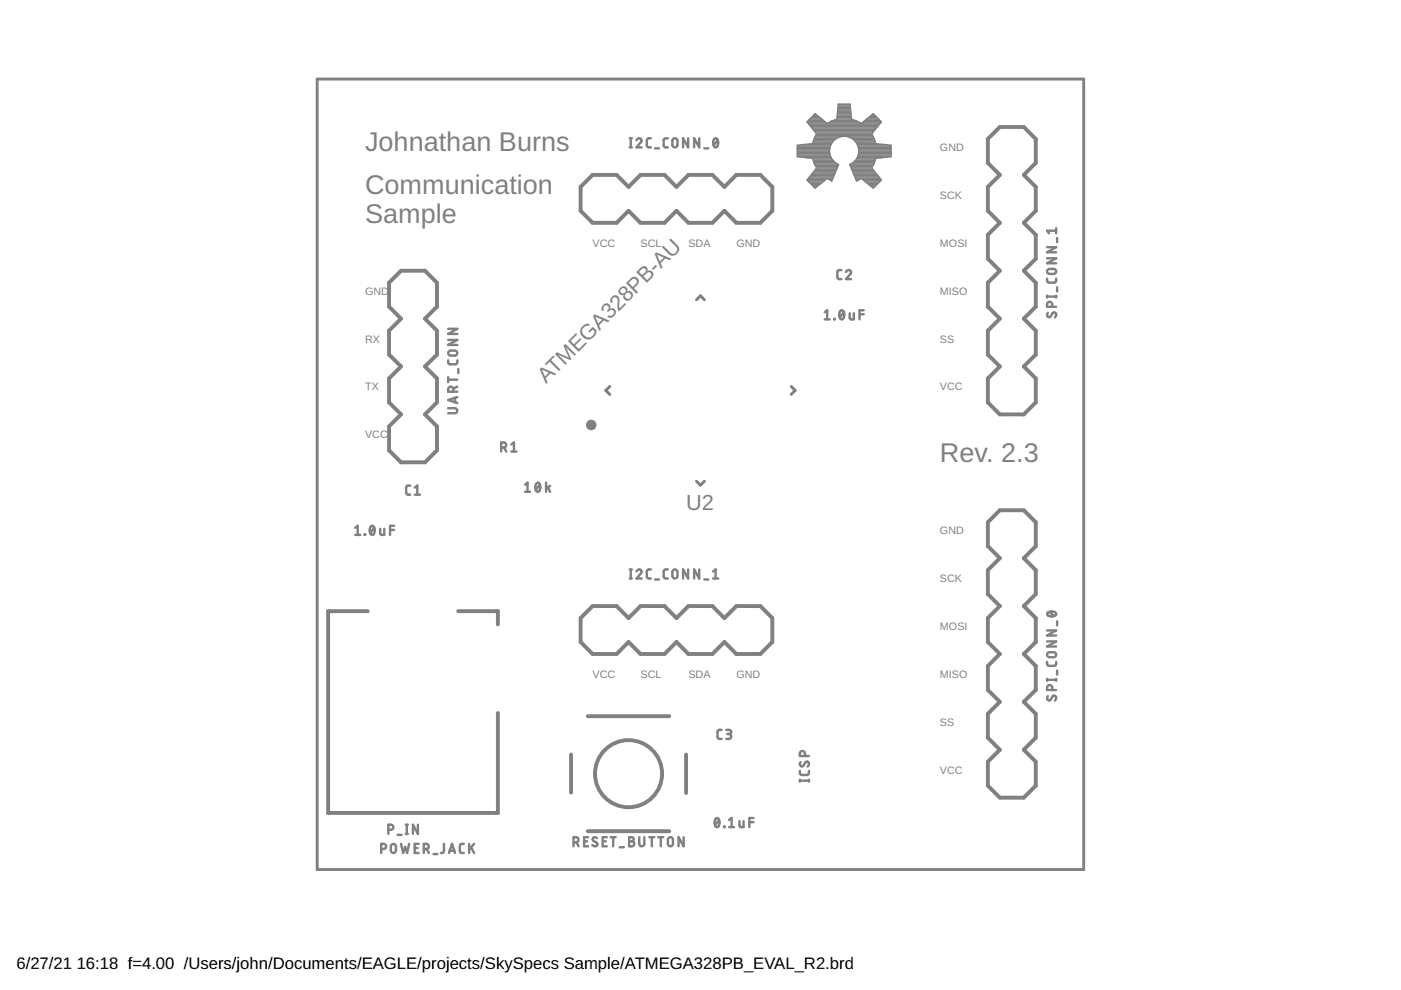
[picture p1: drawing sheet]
<svg xmlns="http://www.w3.org/2000/svg" width="297mm" height="210mm" viewBox="0 0 297 210" stroke-linecap="round" stroke-linejoin="round" font-family="sans-serif">
<g fill="none" stroke="#808080" stroke-width=".83">
<path d="M125.6 37.1h5.1l2.6 2.5 2.5-2.5h5.1l2.5 2.5 2.6-2.5h5l2.6 2.5 2.5-2.5h5.1l2.5 2.5v5.1l-2.5 2.5h-5.1l-2.5-2.5-2.6 2.5h-5l-2.6-2.5-2.5 2.5h-5.1l-2.5-2.5-2.6 2.5h-5.1l-2.5-2.5v-5.1zM209.4 29.5l2.6-2.6h5.1l2.5 2.6v5l-2.5 2.6 2.5 2.5v5.1l-2.5 2.5 2.5 2.6v5.1l-2.5 2.5 2.5 2.5v5.1l-2.5 2.6 2.5 2.5v5.1l-2.5 2.5 2.5 2.5v5.1l-2.5 2.6h-5.1l-2.6-2.6v-5.1l2.6-2.5-2.6-2.5v-5.1l2.6-2.5-2.6-2.6v-5.1l2.6-2.5-2.6-2.5v-5.1l2.6-2.6-2.6-2.5v-5.1l2.6-2.5-2.6-2.6zM82.5 59.9l2.5-2.5h5.1l2.5 2.5v5.1l-2.5 2.6 2.5 2.5v5.1l-2.5 2.5 2.5 2.5v5.1l-2.5 2.6 2.5 2.5v5.1l-2.5 2.5h-5.1l-2.5-2.5v-5.1l2.5-2.5-2.5-2.6v-5.1l2.5-2.5-2.5-2.5v-5.1l2.5-2.5-2.5-2.6zM209.4 110.7l2.6-2.5h5.1l2.5 2.5v5.1l-2.5 2.5 2.5 2.6v5.1l-2.5 2.5 2.5 2.5v5.1l-2.5 2.6 2.5 2.5v5.1l-2.5 2.5 2.5 2.5v5.1l-2.5 2.6 2.5 2.5v5.1l-2.5 2.5h-5.1l-2.6-2.5v-5.1l2.6-2.5-2.6-2.6v-5.1l2.6-2.5-2.6-2.5v-5.1l2.6-2.5-2.6-2.6v-5.1l2.6-2.5-2.6-2.5v-5.1l2.6-2.6-2.6-2.5zM78 129.6h-8.4v42.8h36v-21.2M97.2 129.6h8.4v2.8M125.6 128.5h5.1l2.6 2.5 2.5-2.5h5.1l2.5 2.5 2.6-2.5h5l2.6 2.5 2.5-2.5h5.1l2.5 2.5v5.1l-2.5 2.6h-5.1l-2.5-2.6-2.6 2.6h-5l-2.6-2.6-2.5 2.6h-5.1l-2.5-2.6-2.6 2.6h-5.1l-2.5-2.6v-5.1zM121.1 160v8M124.6 151.8h17.3M145.5 160v8.1M124.6 176.2h17.3"/>
<circle cx="133.3" cy="164" r="7.1"/>
</g>
<circle cx="125.3" cy="90.1" r="1.02" fill="#808080" stroke="#808080" stroke-width=".21"/>
<path d="M67.2 16.8h162.6v167.6h-162.6zM147.7 63.6l.8-.9 .9 .9M129.3 81.9l-.9 .9 .9 .8M167.7 81.9l.9 .9-.9 .8M147.7 102l.8 .9 .9-.9" fill="none" stroke="#808080" stroke-width=".61"/>
<g fill="none" stroke="#808080" stroke-width=".32">
<path d="M169.1 33.1h7M169.1 32.9h6.9M169.1 32.6h6.8M169.1 32.3h6.8M169.1 32h6.8M169.1 31.8h6.8M169.1 31.5h6.8M169.1 31.2h6.9M169.1 31h6.9M170.1 30.7h6M170.9 33.4h5.3M171.2 25.8h3.6"/>
<path d="M171.2 38.1h3.9M171.3 26.1h3.9M171.3 38.3h3.4M171.4 37.8h5.2M171.4 25.5h3.1M171.5 26.3h15M171.5 38.6h2.9M171.6 37.5h5.1M171.7 26.6h14.5M171.7 25.2h2.5M171.8 38.9h2.3M171.9 37.2h4.9"/>
<path d="M171.9 26.9h14.1M172 25h1.8M172.1 39.2h1.6M172.1 37h4.8M172.1 27.1h13.7M172.3 24.7h1.2M172.3 36.7h4.7M172.3 30.4h4M172.3 33.7h4.1M172.4 39.4h1M172.4 30.1h4.1M172.4 27.4h13.2"/>
<path d="M172.4 34h4.2M172.5 29.9h4.2M172.5 34.2h4.3M172.5 36.4h4.6M172.6 29.6h4.4M172.6 24.4h.6M172.6 34.5h4.5M172.6 27.7h12.8M172.6 39.7h.5M172.7 29.3h4.7M172.7 34.8h4.9M172.7 36.2h4.6"/>
<path d="M172.8 29h5.2M172.8 24.1l2.5 2.1 2.1-.9 .4-3.2h2.4l.3 3.2 2.1 .9 2.5-2.1M172.8 24.1l-1.7 1.7 2 2.6-.8 2.1-3.2 .3v2.4l3.2 .3 .8 2.1-2 2.6 1.7 1.7 2.5-2.1 1 .6 1.5-3.5a3.1 3.1 0 0 1-1.9-2.3M172.8 28h12.3M172.8 24.1v.1M172.8 35.1h4.9M172.9 28.8h12.1M173 35.9h4.4M173 35.3h4.6M173 28.2h11.9M173.1 28.5h11.8M173.1 35.6h4.4"/>
<path d="M175.6 26.1h6.8M175.8 38.1h.7M176.1 25.8h5.7M176.3 38.3h.1M176.8 25.5h4.3M177.4 29.3a3.1 3.1 0 0 0-1.5 3.3M177.4 29.3a3.1 3.1 0 0 1 3.6 .3M177.4 25.2h3.1M177.5 25h3M177.5 24.7h3M177.5 24.4h2.9M177.5 24.1h2.9"/>
<path d="M177.6 23.9h2.8M177.6 23.6h2.8M177.6 23.3h2.7M177.7 23.1h2.6M177.7 22.8h2.6M177.7 22.5h2.5M177.8 22.2h2.4M180 29h5.2M180.2 35.1h4.9M180.4 35.3h4.6M180.4 34.8h4.9M180.5 35.6h4.3"/>
<path d="M180.6 29.3h4.7M180.6 35.9h4.4M180.7 36.2h4.5M180.8 36.4h4.6M180.8 34.5h4.6M180.9 36.7h4.8M181 29.6a3.1 3.1 0 0 1-.8 5.3l1.4 3.5 1-.6 2.5 2.1 1.8-1.7-2.1-2.6M181 29.6h4.4M181 37h4.9M181.1 37.2h5M181.2 34.2h4.3M181.2 29.9h4.3"/>
<path d="M181.3 37.5h5M181.4 37.8h5.1M181.4 34h4.1M181.5 38.1h.7M181.5 30.1h4.1M181.6 38.3h.1M181.6 33.7h4M181.7 30.4h4M181.8 33.4h5.2M181.8 30.7h6.1M181.9 33.1h7M181.9 31h7"/>
<path d="M182 32.9h6.9M182 31.2h6.9M182 32.6h6.9M182.1 31.5h6.8M182.1 32.3h6.8M182.1 32h6.8M182.1 31.8h6.8M182.8 26.1h3.9M182.9 38.1h3.9M183.1 25.8h3.7M183.2 38.3h3.5M183.5 25.5h3"/>
<path d="M183.6 38.6h2.8M183.8 25.2h2.4M183.9 38.9h2.2M184.1 25h1.9M184.2 39.2h1.7M184.5 24.7h1.2M184.6 39.4h1M184.8 24.4h.6M184.9 39.7h.4M185.1 24.1h.1M185.1 24.1l1.8 1.7-2.1 2.6 .9 2.1 3.2 .3v2.4l-3.2 .3-.9 2.1"/>
</g>
<g fill="none" stroke="#808080" stroke-width=".51">
<path d="M133.5 31.2h.5M133.5 29.3h.5M133.7 29.3v1.9M135 29.7a.53 .53 0 0 1 .7-.4 .53 .53 0 0 1 .2 .9l-.9 1h1M138 29.3l-.6 .1-.3 .3 .1 1.3 .2 .2h.6M138.9 31.5h.8M141.6 29.3l-.6 .1-.3 .3 .1 1.3 .2 .2h.6M142.7 29.5l.3-.2 .5 .2 .1 1.2a.54 .54 0 0 1-.5 .6 .54 .54 0 0 1-.5-.6zM145.9 29.3v1.9l-1.1-1.9v1.9M148.3 29.3v1.9l-1.1-1.9v1.9M149.3 31.5h.9M151.4 29.4h.2a.86 .86 0 0 1 .6 1.4 .47 .47 0 0 1-.5 .4 .47 .47 0 0 1-.4-.4l-.1-.8z"/>
<path d="M152.2 29.7l-.9 1.1M178.4 57.3h-.6l-.3 .4 .2 1.4 .7 .1M179.4 57.7a.53 .53 0 0 1 .7-.4 .53 .53 0 0 1 .2 .8l-.9 1.1h1M222 59.1v.6l.4 .2h1.3l.2-.2v-.6M222 54.8h1.9l-1.9 1h1.9M222 52.4h1.9l-1.9 1.1h1.9M222.1 57.3l.3-.3h1a.53 .53 0 0 1 .5 .6 .53 .53 0 0 1-.5 .5h-1l-.3-.3zM223.9 48.4v1.1M223.9 48.9h-1.9l.4 .6M224.1 50.5v.8M95 76.4l.1 .6 .4 .2h1.2l.2-.2 .1-.6M95 80v1"/>
<path d="M95 72.1h2l-2 1h2M95 69.7h2l-2 1.1h2M95.2 74.5l1.2-.2a.53 .53 0 0 1 .6 .6 .53 .53 0 0 1-.6 .5l-1.2-.1-.2-.3zM97.2 78.2v.9M174.9 66.2l.5-.4v1.9M174.9 67.7h1M176.9 67.6l.1 .1zM178.2 65.9l.1-.1a.81 .81 0 0 1 .7 1.2 .55 .55 0 0 1-.5 .7 .55 .55 0 0 1-.6-.7zM178.9 66.2l-.9 1.1M180.1 66.4l.1 1.1 .3 .2h.5v-1.3M182.2 66.6h.9M183.1 65.8h-.9v1.9"/>
<path d="M222 62.7v.4M222 62.9h1.9M222.2 66.3a.48 .48 0 0 0-.1 .8 .48 .48 0 0 0 .7-.1l.3-.6a.48 .48 0 0 1 .8 0 .48 .48 0 0 1-.1 .7l-.1 .2M223.1 65v-.5a.54 .54 0 0 0-.6-.5 .54 .54 0 0 0-.5 .5v.5h1.9M223.9 62.7v.4M224.1 60.9v.9M95 86.6h1.4a.53 .53 0 0 1 .6 .5 .53 .53 0 0 1-.6 .5h-1.4M95 80.5h2M96.1 83.1v-.6a.54 .54 0 0 0-.5-.5 .54 .54 0 0 0-.6 .5v.6h2M96.5 84.3v1M97 84.2l-2 .6 2 .6M97 82l-.9 .4"/>
<path d="M106.3 94.9h.5a.54 .54 0 0 0 .5-.5 .54 .54 0 0 0-.5-.6h-.5v1.9M106.9 94.9l.4 .8M108.4 94.2l.6-.4v1.9M108.4 95.7h1.1M75.3 111.9l.5-.4v1.9M75.3 113.4h1.1M77.3 113.3l.1 .1zM78.6 111.6l.2-.1a.86 .86 0 0 1 .6 1.4 .47 .47 0 0 1-.5 .5 .47 .47 0 0 1-.5-.5v-.7zM79.4 111.9l-.9 1.1M80.6 112.1v1.1l.3 .2h.6v-1.3M82.7 112.4h.9M83.6 111.5h-.9v1.9"/>
<path d="M87 103h-.6l-.3 .4v1.2l.3 .3h.6M87.9 104.9h1.1M87.9 103.4l.6-.4v1.9M111.3 102.8l.5-.5v2M111.3 104.3h1.1M113.7 102.5a.62 .62 0 0 1 .8 .1 .62 .62 0 0 1 .1 .7 .61 .61 0 0 1-.1 .7 .61 .61 0 0 1-.8 .1 1.5 1.5 0 0 1 0-1.6zM114.5 102.8l-.9 1M115.8 102.3v2M116.2 103.4l.4 .9M116.6 103l-.8 .6M133.5 122.7h.5M133.5 120.7h.5"/>
<path d="M133.7 120.7v2M135 121.2a.53 .53 0 0 1 .7-.5 .53 .53 0 0 1 .2 .9l-.9 1.1h1M138 120.7l-.6 .1-.3 .4 .2 1.3 .7 .2M138.9 122.9h.8M141.6 120.7l-.6 .1-.3 .4 .1 1.3 .8 .2M142.7 120.9l.3-.2 .5 .2 .1 1.2a.54 .54 0 0 1-.5 .5 .54 .54 0 0 1-.5-.5zM145.9 120.7v2l-1.1-2v2M148.3 120.7v2l-1.1-2v2M149.3 122.9h.9M151.2 122.7h1.1M151.2 121.2l.5-.5v2M222 136h1.9l-1.9 1.1h1.9"/>
<path d="M222 133.7h1.9l-1.9 1h1.9M222.1 129.9a1.26 1.26 0 0 1 1.8 .3 1.14 1.14 0 0 1-1.9 0zM222.2 138.4l1.2-.1a.53 .53 0 0 1 .5 .5 .53 .53 0 0 1-.5 .5l-1.2-.1-.2-.3zM222.4 129.8l1.1 .8M224.1 131.7v.9M153 154.7l-.6 .1-.3 .4 .1 1.2 .2 .3h.6M154 154.7h.6a.43 .43 0 0 1 .4 .5 .43 .43 0 0 1-.4 .4h-.4M154.5 155.6a.53 .53 0 0 1 .5 .5 .53 .53 0 0 1-.5 .6h-.5M222 140.3v.6l.4 .3h1.3l.2-.3v-.6M222 143.9v.5M222 144.1h1.9M222.2 147.6a.48 .48 0 0 0-.1 .7 .48 .48 0 0 0 .7 0l.3-.6a.49 .49 0 0 1 .8-.1 .49 .49 0 0 1-.1 .8l-.1 .1"/>
<path d="M223.1 146.3v-.5a.54 .54 0 0 0-.6-.6 .54 .54 0 0 0-.5 .6v.5h1.9M223.9 143.9v.5M224.1 142.2v.8M82.3 175.9h.6a.54 .54 0 0 0 .5-.5 .54 .54 0 0 0-.5-.5h-.6v1.9M83 179.1l.3-.2 .5 .2 .1 1.2a.54 .54 0 0 1-.5 .6 .54 .54 0 0 1-.5-.6zM84.3 177h.8M85 178.9l.5 1.9 .4-1.2 .4 1.2 .4-1.9M86 174.9h.5M86 176.8h.5M86.3 174.9v1.9M87.9 179.8h.7M88.6 174.9v1.9l-1.1-1.9v1.9"/>
<path d="M88.8 178.9h-.9v1.9h.9M94.1 178.9v1.7l-.2 .2h-.4M98.3 178.9l-.6 .1-.2 .4v1.2l.2 .2h.6M99.5 178.9v1.9M99.9 179.7l.6 1.1M100.5 178.9l-1 1.2M121.6 178.6h.5a.54 .54 0 0 0 .6-.6 .54 .54 0 0 0-.6-.5h-.5v1.9M122.2 178.6l.5 .8M123.8 178.4h.7M124.7 177.5h-.9v1.9h.9M126.6 177.7a.48 .48 0 0 0-.8-.1 .48 .48 0 0 0 .1 .7l.5 .3a.49 .49 0 0 1 .1 .8 .49 .49 0 0 1-.7-.1l-.2-.1M127.8 178.4h.6"/>
<path d="M128.7 177.5h-.9v1.9h.9M129.5 177.5h1M130 177.5v1.9M131.4 179.6h.9M133.4 177.5h.5a.43 .43 0 0 1 .5 .4 .43 .43 0 0 1-.5 .5 .53 .53 0 0 1 .6 .5 .53 .53 0 0 1-.6 .5h-.5zM133.4 178.4h.5M135.5 177.5v1.4a.54 .54 0 0 0 .6 .5 .54 .54 0 0 0 .5-.5v-1.4M137.7 177.5h1M138.2 177.5v1.9M139.6 177.5h1M140.1 177.5v1.9M141.7 177.7l.3-.2 .6 .2 .1 1.2a.54 .54 0 0 1-.6 .5 .54 .54 0 0 1-.5-.5z"/>
<path d="M144.9 177.5v1.9l-1-1.9v1.9M151.7 173.6l.2-.1a.86 .86 0 0 1 .6 1.4 .46 .46 0 0 1-.5 .5 .46 .46 0 0 1-.4-.5l-.1-.7zM152.5 173.9l-.9 1M153.5 175.3l.1 .1zM154.6 175.4h1M154.6 173.9l.5-.5v2M156.8 174.1v.9l.3 .4h.5v-1.3M158.9 174.3h.8M159.7 173.4h-.8v2M169.6 163.4v.6l.4 .3h1.3l.2-.3v-.6M169.6 165.5h1.9M169.6 165.3v.4"/>
<path d="M169.7 161.6a.48 .48 0 0 0 0 .7 .48 .48 0 0 0 .7 0l.3-.6a.49 .49 0 0 1 .8-.1 .49 .49 0 0 1-.1 .8l-.2 .1M170.7 160.3v-.5a.54 .54 0 0 0-.6-.6 .54 .54 0 0 0-.5 .6v.5h1.9M171.5 165.3v.4M80.8 180h.5a.54 .54 0 0 0 .6-.5 .54 .54 0 0 0-.6-.6h-.5v1.9M89.9 180h.5a.54 .54 0 0 0 .5-.5 .54 .54 0 0 0-.5-.6h-.5v1.9M90.5 180l.4 .8M91.9 181.1h.9M95.2 180.8l.6-1.9 .7 1.9M95.4 180.4h.9"/>
</g>
<g font-size="5.7" fill="#808080">
<text x="77.4" y="32">Johnathan Burns</text>
<text x="77.4" y="41.1">Communication</text>
<text x="77.4" y="47.2">Sample</text>
<text x="199.3" y="98">Rev. 2.3</text>
</g>
<g font-size="4.6" fill="#808080">
<text x="115.8" y="81.4" transform="rotate(-45 115.8 81.4)">ATMEGA328PB-AU</text>
<text x="145.5" y="108.2">U2</text>
</g>
<g font-size="3.5">
<text x="3.5" y="205.4">6/27/21</text>
<text x="16.3" y="205.4">16:18 f=4.00 /Users/john/Documents/EAGLE/projects/SkySpecs Sample/ATMEGA328PB_EVAL_R2.brd</text>
</g>
<g font-size="2.3" fill="#808080">
<text x="199.3" y="32">GND</text>
<text x="199.3" y="42.2">SCK</text>
<text x="125.7" y="52.3">VCC</text>
<text x="135.8" y="52.3">SCL</text>
<text x="146" y="52.3">SDA</text>
<text x="156.1" y="52.3">GND</text>
<text x="199.3" y="52.3">MOSI</text>
<text x="77.4" y="62.5">GND</text>
<text x="199.3" y="62.5">MISO</text>
<text x="77.4" y="72.6">RX</text>
<text x="199.3" y="72.6">SS</text>
<text x="77.4" y="82.8">TX</text>
<text x="199.3" y="82.8">VCC</text>
<text x="77.4" y="92.9">VCC</text>
<text x="199.3" y="113.3">GND</text>
<text x="199.3" y="123.4">SCK</text>
<text x="199.3" y="133.6">MOSI</text>
<text x="125.7" y="143.7">VCC</text>
<text x="135.8" y="143.7">SCL</text>
<text x="146" y="143.7">SDA</text>
<text x="156.1" y="143.7">GND</text>
<text x="199.3" y="143.7">MISO</text>
<text x="199.3" y="153.9">SS</text>
<text x="199.3" y="164">VCC</text>
</g>
</svg>
